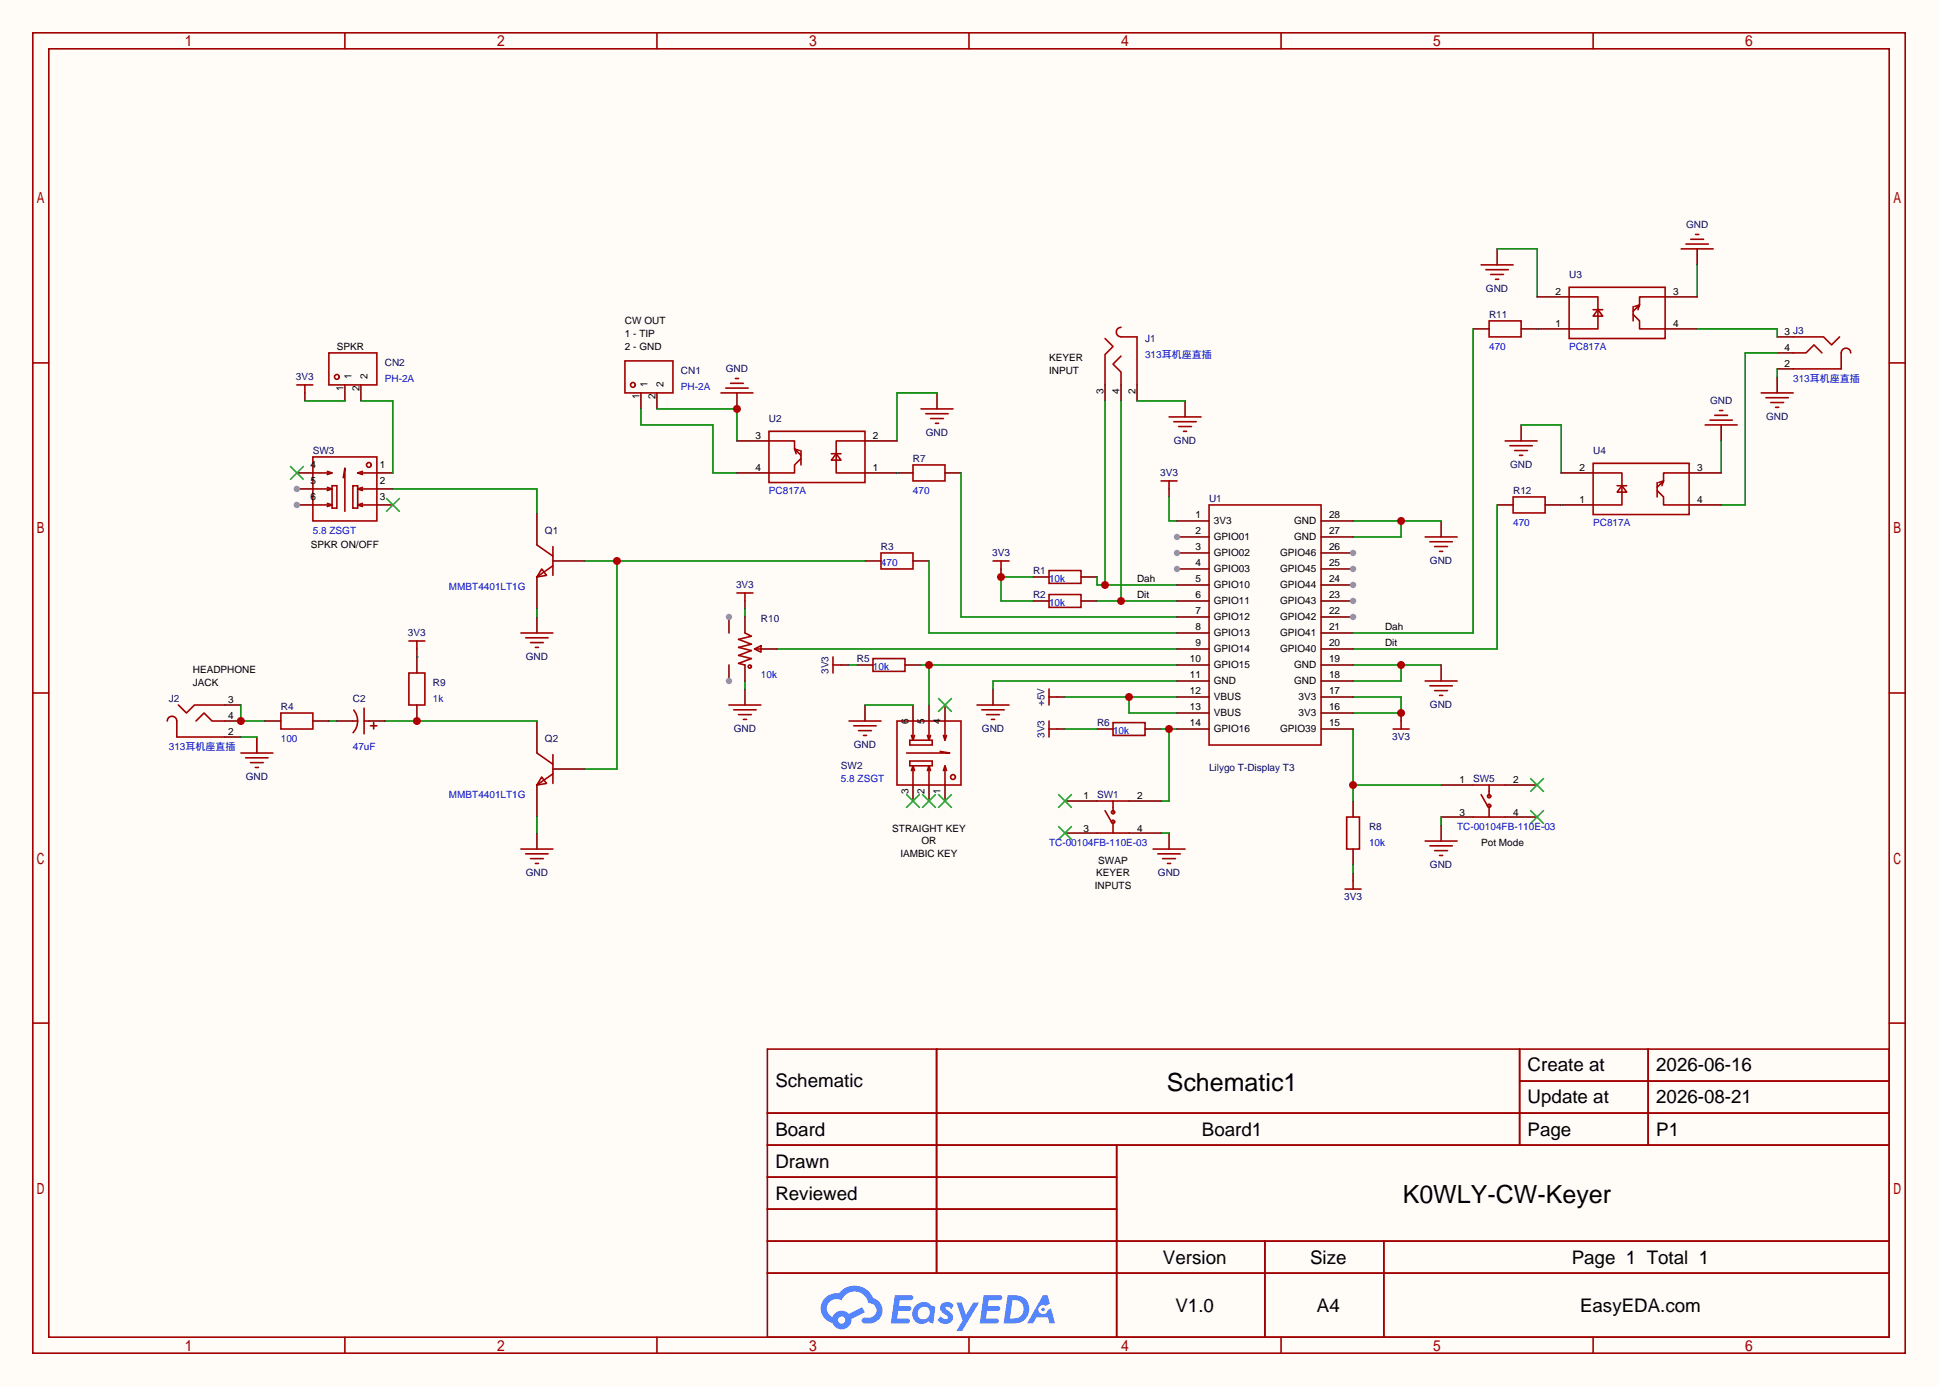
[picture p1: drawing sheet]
<svg xmlns="http://www.w3.org/2000/svg" width="308mm" height="220mm" viewBox="0 0 308 220" stroke-linecap="round" stroke-linejoin="round" font-family="sans-serif">
<path d="M0 0h307.6v220h-307.6z" fill="#fffcf7"/>
<g fill="none" stroke="#a10000" stroke-width=".25">
<path d="M5.2 5.2h297.2v209.6h-297.2zM7.7 7.7h292.1v204.5h-292.1zM54.7 5.2v2.5M104.3 5.2v2.5M153.8 5.2v2.5M203.3 5.2v2.5M252.9 5.2v2.5M5.2 57.6h2.5M299.8 57.6h2.6M5.2 110h2.5M299.8 110h2.6M5.2 162.4h2.5"/>
<path d="M121.8 166.5h178v45.7h-178zM121.8 176.7h178M148.7 166.5v35.6M241.2 166.5v15.2M241.2 171.6h58.6M261.6 166.5v15.2M299.8 162.4h2.6M121.8 181.7h178M121.8 186.8h55.4M121.8 197h178M121.8 191.9h55.4M177.2 181.7v30.5"/>
<path d="M200.8 197v15.2M219.6 197v15.2M54.7 212.2v2.6M104.3 212.2v2.6M121.8 202.1h178M153.8 212.2v2.6M203.3 212.2v2.6M252.9 212.2v2.6"/>
</g>
<g fill="#5487ff">
<path d="M149.5 206.9a1.3 1.3 0 0 1 1.9 .3l-.4 .6a.54 .54 0 0 0-1-.2l.1 .1a2.32 2.32 0 0 1 1.2 1.4 1.36 1.36 0 0 1-1.1 1 1.36 1.36 0 0 1-1.4-.6l.5-.6a.7 .7 0 0 0 1.1 .3l-.1-.4a1.6 1.6 0 0 1-1.1-1.5z"/>
<path d="M151.8 206.7h.8l.7 2 1.2-2h.9l-2.7 4.5h-.9l1-1.6z"/>
<path d="M142 205.5h1.7a1.31 1.31 0 0 1 1.2 .2 .4 .4 0 0 1-.3 .6h-1.8l-.1 1h1.6a.4 .4 0 0 1 .3 .4 .4 .4 0 0 1-.4 .4h-1.6l-.2 1.2 .8-.1a1.23 1.23 0 0 1 1.2 .2 .39 .39 0 0 1-.4 .6h-2.6z"/>
<path d="M156.1 205.5h1.7a1.32 1.32 0 0 1 1.2 .2 .39 .39 0 0 1-.3 .6h-1.8l-.1 1h1.6a.4 .4 0 0 1 .4 .4 .4 .4 0 0 1-.5 .4h-1.6l-.2 1.1h.8a1.23 1.23 0 0 1 1.2 .2 .39 .39 0 0 1-.4 .6h-2.6z"/>
<path d="M165.5 205.6h.8l.3 1.3-.6 .3a.75 .75 0 0 0-1.1 .3 .75 .75 0 0 0 .5 1.1 .75 .75 0 0 0 .9-.7l.5-.3 .6 2.4h-.8l-.3-.9h-1.8l-.5 .9h-1z"/>
<path d="M159.9 205.6l-.6 4.4h1.4a2.27 2.27 0 0 0 2.6-1.6 2.27 2.27 0 0 0-1.4-2.7zM160.7 206.3a1.5 1.5 0 0 1 1.8 1.6 1.5 1.5 0 0 1-1.9 1.3h-.3z"/>
<path d="M145.4 207.2a1.62 1.62 0 0 0-.4 2.1 1.62 1.62 0 0 0 2 .6l.3-.2 .4 .2 .4 .1 .3-2.4-.1-.3-.2-.1a.57 .57 0 0 1-.6-.3 1.73 1.73 0 0 0-2.1 .3zM146 207.7a.96 .96 0 0 1 1.4 0 .96 .96 0 0 1-.2 1.5 .95 .95 0 0 1-1.4-.1 .95 .95 0 0 1 .2-1.4z"/>
<path d="M131 206a2.37 2.37 0 0 0 1.1 4 1.54 1.54 0 0 0 1.8 1 1.54 1.54 0 0 0 1.2-1.6l2.2-1.1-.5-.8-2.1 1a1.57 1.57 0 0 0-2.6 .5 1.5 1.5 0 0 1-.7-2.1 1.5 1.5 0 0 1 2.2-.5 2.23 2.23 0 0 1 2.3-1.4 2.23 2.23 0 0 1 2 1.8 1.16 1.16 0 0 1 1.2 1.1 1.16 1.16 0 0 1-1.1 1.2h-.7a.47 .47 0 0 0-.5 .4 .47 .47 0 0 0 .4 .5 2.23 2.23 0 0 0 2.2-.6 2.23 2.23 0 0 0 .5-2.3 2.16 2.16 0 0 0-1.3-1.1 3.2 3.2 0 0 0-5.5-.7l-1.1 .1zM133 209.5a.6 .6 0 0 1 1.2 0 .6 .6 0 0 1-1.2 0z"/>
<circle cx="165.6" cy="207.8" r=".28"/>
</g>
<path d="M167.8 110.6h1.2" fill="none" stroke="#870000" stroke-width=".25"/>
<path d="M166.5 109.3v2.6M166.5 110.6h1.3" fill="none" stroke="#a10000" stroke-width=".25"/>
<path d="M169 110.6h17.8M179.2 110.6v2.6h7.6" fill="none" stroke="#008700" stroke-width=".25"/>
<circle cx="179.2" cy="110.6" r=".63" fill="#c00"/>
<path d="M228.7 82.7v2.5" fill="none" stroke="#870000" stroke-width=".25"/>
<path d="M226.2 85.2h5.1M226.9 86h3.6M227.7 86.7h2M228.5 87.5h.5" fill="none" stroke="#a10000" stroke-width=".25"/>
<path d="M214.8 82.7h13.9M222.4 82.7v2.5h-7.6" fill="none" stroke="#008700" stroke-width=".25"/>
<circle cx="222.4" cy="82.7" r=".63" fill="#c00"/>
<path d="M214.8 105.5h13.9M222.4 105.5v2.6h-7.6" fill="none" stroke="#008700" stroke-width=".25"/>
<circle cx="222.4" cy="105.5" r=".63" fill="#c00"/>
<g fill="none" stroke="#870000" stroke-width=".25">
<path d="M237.6 39.5v2.5M269.4 39.5v2.5M282.1 59.8v2.6M48.4 62.4v1.2M117 62.4v2.5M148.7 62.4v2.5M185.5 77.6v1.3M188.1 63.6v2.6M241.4 67.4v2.6M273.2 67.4v2.6M85.2 97.9v2.6M118.2 95.4v1.2"/>
<path d="M158.9 90.3v1.3M40.8 117v2.5M66.2 103v1.3M118.2 109.3v2.6M133.5 105.5h1.2M137.3 111.9v2.5M157.6 109.3v2.6M167.8 115.7h1.2M222.4 113.2v1.2M228.7 105.5v2.6M85.2 132.2v2.5M185.5 132.2v2.5"/>
<path d="M214.8 138.6v1.2M228.7 130.9v2.6"/>
</g>
<g fill="none" stroke="#a10000" stroke-width=".25">
<path d="M266.8 39.5h5.1M267.6 38.7h3.5M268.4 38h2M269.1 37.2h.5M235.1 42h5.1M235.8 42.8h3.6M236.6 43.6h2M237.4 44.3h.5M47.1 61.1h2.6M48.4 61.1v1.3M114.4 62.4h5.1M115.2 61.6h3.5"/>
<path d="M116 60.8h2M116.7 60.1h.5M146.2 64.9h5.1M146.9 65.7h3.6M147.7 66.4h2M148.5 67.2h.5M184.3 76.3h2.5M185.5 66.2h5.1M185.5 76.3v1.3M186.3 66.9h3.6M187.1 67.7h2M187.8 68.5h.5"/>
<path d="M238.9 70h5.1M239.6 70.7h3.6M240.4 71.5h2M241.2 72.3h.5M270.6 67.4h5.1M271.4 66.7h3.6M272.2 65.9h2M272.9 65.2h.5M279.5 62.4h5.1M280.3 63.1h3.5M281.1 63.9h2M281.8 64.6h.5"/>
<path d="M117 94.1h2.5M118.2 94.1v1.3M157.6 89h2.5M158.9 89v1.3M38.2 119.5h5.1M64.9 101.7h2.5M66.2 101.7v1.3M82.7 100.5h5.1M83.4 101.2h3.6M84.2 102h2M85 102.7h.5M115.7 111.9h5.1"/>
<path d="M116.5 112.6h3.5M117.2 113.4h2.1M118 114.2h.5M132.2 104.3v2.5M132.2 105.5h1.3M134.7 114.4h5.1M135.5 115.2h3.6M136.3 116h2M137 116.7h.5M155.1 111.9h5M155.8 112.6h3.6M156.6 113.4h2"/>
<path d="M157.4 114.2h.5M166.5 114.4v2.6M166.5 115.7h1.3M221.1 115.7h2.5M222.4 114.4v1.3M226.2 108.1h5.1M226.9 108.8h3.6M227.7 109.6h2M228.5 110.4h.5M39 120.3h3.5M39.8 121h2M40.5 121.8h.5"/>
<path d="M82.7 134.7h5.1M83.4 135.5h3.6M84.2 136.3h2M85 137h.5M183 134.7h5.1M183.8 135.5h3.5M184.5 136.3h2.1M185.3 137h.5M214.8 139.8v1.3M226.2 133.5h5.1M226.9 134.2h3.6M227.7 135h2"/>
<path d="M228.5 135.8h.5M213.5 141.1h2.5"/>
</g>
<path d="M185.5 78.9v3.8h1.3M186.8 108.1h-29.2v1.2M214.8 110.6h7.6v2.6h-7.6" fill="none" stroke="#008700" stroke-width=".25"/>
<circle cx="222.4" cy="113.2" r=".63" fill="#c00"/>
<path d="M164 91.6h2.5M164 95.4h2.5M171.6 91.6h2.5M171.6 95.4h2.5M136 105.5h2.6M143.6 105.5h2.6M174.1 115.7h2.6M181.7 115.7h2.6M214.8 127.1v2.6M214.8 134.7v2.6" fill="none" stroke="#870000" stroke-width=".25"/>
<path d="M166.5 90.6h5.1v2h-5.1zM166.5 94.4h5.1v2h-5.1zM138.6 104.5h5v2.1h-5zM176.7 114.7h5v2h-5zM213.7 129.7h2.1v5h-2.1z" fill="none" stroke="#a10000" stroke-width=".25"/>
<path d="M164 91.6h-5.1v3.8h5.1" fill="none" stroke="#008700" stroke-width=".25"/>
<circle cx="158.9" cy="91.6" r=".63" fill="#c00"/>
<g fill="none" stroke="#870000" stroke-width=".25">
<path d="M282.1 56h2.5M282.1 58.5h2.5M282.1 53.5h2.5M54.7 61.1v2.5M57.3 61.1v2.5M101.7 62.4v2.5M104.3 62.4v2.5M175.4 61.1v2.5M177.9 61.1v2.5M180.5 61.1v2.5M47.1 80.1h2.6M85.2 81.4v5.1"/>
<path d="M85.2 91.6v5M87.8 89h5M137.3 89h2.5M144.9 89h2.5M35.7 114.4h2.5M35.7 117h2.5M35.7 111.9h2.5M85.2 114.4v5.1M144.9 111.9v2.5M147.4 111.9v2.5M150 111.9v2.5M85.2 124.6v5.1"/>
<path d="M87.8 122h5M144.9 124.6v2.5M147.4 124.6v2.5M150 124.6v2.5"/>
</g>
<g fill="none" stroke="#a10000" stroke-width=".25">
<path d="M52.2 56h7.6v5.1h-7.6zM99.2 57.3h7.6v5.1h-7.6zM175.4 53.7l1.3 1.3-1.3 1.3v4.8M177.9 51.9a.76 .76 0 0 0-.7 .8 .76 .76 0 0 0 .7 .8h2.6v7.6M177.9 56.5l-1.2 1.3 1.2 1.3v2M284.6 53.5h4.8l1.3 1.2 1.3-1.2M284.6 56h2l1.3-1.3 1.3 1.3M293.8 56a.76 .76 0 0 0-.8-.8 .76 .76 0 0 0-.8 .8v2.5h-7.6M49.7 72.5h10.1v10.2h-10.1zM49.7 75.1h3l-.8 .2M49.7 77.6h3l-.8 .3M51.9 74.8l.8 .3"/>
<path d="M51.9 77.3l.8 .3M51.9 79.9l.8 .2M52.7 77.1h.8v3.5h-.8zM56 77.1h.8v3.5h-.8zM57.5 74.8l-.7 .3M57.5 77.3l-.7 .3M57.5 79.9l-.7 .2M59.8 75.1h-3l.7 .2M59.8 77.6h-3l.7 .3M49.7 80.1h3l-.8 .3M59.8 80.1h-3l.7 .3M85.2 86.5l2.6 1.8"/>
<path d="M86 90.3l.7 1-1.5 .3zM87.8 86.7v4.6M87.8 89.8l-2.6 1.8M139.8 87.8h5.1v2.5h-5.1zM26.5 114.4a.76 .76 0 0 1 .8-.7 .76 .76 0 0 1 .8 .7v2.6h7.6M28.3 111.9l1.3 1.3 1.3-1.3h4.8M31.1 114.4l1.3-1.2 1.3 1.2h2M85.2 119.5l2.6 1.8M87.8 119.8v4.5M142.4 114.4h10.1v10.2h-10.1zM144.4 117.5h3.6v.7h-3.6zM144.9 114.4v3.1l-.2-.8"/>
<path d="M145.2 116.7l-.3 .8M147.4 114.4v3.1l-.2-.8M147.7 116.7l-.3 .8M149.2 119.3l1.5 .2h-6.8M150 114.4v3.1l-.3-.8M150.2 116.7l-.2 .8M86 123.3l.7 1-1.5 .3zM87.8 122.8l-2.6 1.8M144.4 120.8h3.6v.7h-3.6zM144.7 122.3l.2-.8v3.1M144.9 121.5l.3 .8M147.2 122.3l.2-.8v3.1"/>
<path d="M147.4 121.5l.3 .8M149.7 122.3l.3-.8v3.1M150 121.5l.2 .8"/>
<circle cx="53.5" cy="59.8" r=".38"/>
<circle cx="58.5" cy="73.8" r=".38"/>
<circle cx="100.5" cy="61.1" r=".38"/>
<circle cx="151.3" cy="123.3" r=".38"/>
</g>
<path d="M48.4 63.6h6.3M85.2 96.6v1.3M134.7 105.5h1.3" fill="none" stroke="#008700" stroke-width=".25"/>
<path d="M149 110.9l2 2M151 110.9l-2 2M143.9 126.1l2 2M145.9 126.1l-2 2M146.4 126.1l2.1 2M148.5 126.1l-2.1 2M149 126.1l2 2M151 126.1l-2 2" fill="none" stroke="#3c3" stroke-width=".25"/>
<circle cx="47.1" cy="80.1" r=".51" fill="#999"/>
<path d="M47.1 77.6h2.6" fill="none" stroke="#870000" stroke-width=".25"/>
<circle cx="47.1" cy="77.6" r=".51" fill="#999"/>
<path d="M47.1 75.1h2.6M59.8 75.1h2.6M59.8 77.6h2.6M59.8 80.1h2.6" fill="none" stroke="#870000" stroke-width=".25"/>
<path d="M46.1 74l2 2.1M48.1 74l-2 2.1M61.3 79.1l2.1 2.1M63.4 79.1l-2.1 2.1" fill="none" stroke="#3c3" stroke-width=".25"/>
<path d="M54.5 75.8l.2-1.5v6.9" fill="none" stroke="#a10000" stroke-width=".25"/>
<path d="M175.4 63.6v29.2M174.1 91.6v1.2h12.7M137.3 111.9h7.6" fill="none" stroke="#008700" stroke-width=".25"/>
<circle cx="175.4" cy="92.8" r=".63" fill="#c00"/>
<path d="M177.9 63.6v31.8M174.1 95.4h12.7" fill="none" stroke="#008700" stroke-width=".25"/>
<circle cx="177.9" cy="95.4" r=".63" fill="#c00"/>
<path d="M57.3 63.6h5.1v11.5M62.4 77.6h22.8v3.8M38.2 111.9v2.5h3.8" fill="none" stroke="#008700" stroke-width=".25"/>
<circle cx="38.2" cy="114.4" r=".63" fill="#c00"/>
<path d="M118.2 96.6v1.3M118.2 108.1v1.2M123.3 103h63.5M184.3 115.7h2.5M185.5 115.7v11.4h-1.2" fill="none" stroke="#008700" stroke-width=".25"/>
<circle cx="185.5" cy="115.7" r=".63" fill="#c00"/>
<path d="M180.5 63.6h7.6M146.2 105.5h40.6M147.4 105.5v6.4M169 115.7h5.1M184.3 132.2h1.2" fill="none" stroke="#008700" stroke-width=".25"/>
<circle cx="147.4" cy="105.5" r=".63" fill="#c00"/>
<path d="M237.6 39.5h6.4v7.6M269.4 42v5.1M104.3 64.9h12.7v5.1M148.7 62.4h-6.3v7.6M152.5 75.1v22.8h34.3M241.4 67.4h6.4v7.7M273.2 70v5.1M147.4 89v11.5h39.4M237.6 80.1v22.9h-22.8" fill="none" stroke="#008700" stroke-width=".25"/>
<path d="M236.3 50.9h5.1v2.6h-5.1zM144.9 73.8h5.1v2.5h-5.1zM240.2 78.9h5v2.5h-5z" fill="none" stroke="#a10000" stroke-width=".25"/>
<path d="M233.8 52.2h2.5M241.4 52.2h2.6M142.4 75.1h2.5M150 75.1h2.5M237.6 80.1h2.6M245.2 80.1h2.6" fill="none" stroke="#870000" stroke-width=".25"/>
<circle cx="117" cy="64.9" r=".63" fill="#c00"/>
<path d="M282.1 56h-5.1v24.1h-3.8M101.7 64.9v2.5h11.5v7.7h3.8M214.8 115.7v11.4M214.8 124.6h13.9" fill="none" stroke="#008700" stroke-width=".25"/>
<g fill="none" stroke="#a10000" stroke-width=".25">
<path d="M174.1 127.1h5.1M174.1 132.2h5.1M175.4 128.7l1 1.7M176.7 127.1v1.8M176.7 130.4v1.8M233.8 124.6h5.1M233.8 129.7h5.1M235.1 126.1l1 1.8M236.3 124.6v1.8M236.3 127.9v1.8"/>
<circle cx="176.7" cy="130.4" r=".25"/>
<circle cx="176.7" cy="128.9" r=".25"/>
<circle cx="236.3" cy="127.9" r=".25"/>
<circle cx="236.3" cy="126.4" r=".25"/>
</g>
<path d="M169 127.1h5.1M169 132.2h5.1M179.2 127.1h5.1M179.2 132.2h5.1M228.7 124.6h5.1M228.7 129.7h5.1M238.9 124.6h5.1M238.9 129.7h5.1" fill="none" stroke="#870000" stroke-width=".25"/>
<path d="M168 126.1l2.1 2M168 131.2l2.1 2M170.1 126.1l-2.1 2M170.1 131.2l-2.1 2M243 123.6l2 2M243 128.7l2 2M245 123.6l-2 2M245 128.7l-2 2" fill="none" stroke="#3c3" stroke-width=".25"/>
<circle cx="214.8" cy="124.6" r=".63" fill="#c00"/>
<path d="M92.8 89h44.5M97.9 89v33h-5.1M52.2 114.4h1.3M61.1 114.4h24.1M85.2 129.7v2.5M214.8 137.3v1.3M228.7 129.7v1.2" fill="none" stroke="#008700" stroke-width=".25"/>
<circle cx="97.9" cy="89" r=".63" fill="#c00"/>
<path d="M44.6 113.2h5.1v2.5h-5.1zM56 114.4h.8M56.2 112.7a2.74 2.74 0 0 1-.2 3.6M57.8 112.4v4.1M57.8 114.4h.7M58.8 115.2h1M59.3 114.7v1M64.9 106.8h2.5v5.1h-2.5z" fill="none" stroke="#a10000" stroke-width=".25"/>
<path d="M42 114.4h2.6M49.7 114.4h2.5M53.5 114.4h2.5M58.5 114.4h2.6M66.2 104.3v2.5M66.2 111.9v2.5" fill="none" stroke="#870000" stroke-width=".25"/>
<path d="M38.2 117h2.6" fill="none" stroke="#008700" stroke-width=".25"/>
<circle cx="66.2" cy="114.4" r=".63" fill="#c00"/>
<path d="M66.2 104.3h.1" fill="none" stroke="#008700" stroke-width=".25"/>
<path d="M186.8 82.7h5.1M186.8 85.2h5.1" fill="none" stroke="#870000" stroke-width=".25"/>
<circle cx="186.8" cy="85.2" r=".51" fill="#999"/>
<path d="M186.8 87.8h5.1" fill="none" stroke="#870000" stroke-width=".25"/>
<circle cx="186.8" cy="87.8" r=".51" fill="#999"/>
<path d="M186.8 90.3h5.1" fill="none" stroke="#870000" stroke-width=".25"/>
<circle cx="186.8" cy="90.3" r=".51" fill="#999"/>
<g fill="none" stroke="#870000" stroke-width=".25">
<path d="M186.8 92.8h5.1M186.8 95.4h5.1M186.8 97.9h5.1M209.7 97.9h5.1M186.8 100.5h5.1M186.8 103h5.1M186.8 105.5h5.1M186.8 108.1h5.1M186.8 110.6h5.1M186.8 113.2h5.1M186.8 115.7h5.1M209.7 100.5h5.1"/>
<path d="M209.7 103h5.1M209.7 105.5h5.1M209.7 108.1h5.1M209.7 110.6h5.1M209.7 113.2h5.1M209.7 115.7h5.1"/>
</g>
<circle cx="214.8" cy="97.9" r=".51" fill="#999"/>
<path d="M209.7 95.4h5.1" fill="none" stroke="#870000" stroke-width=".25"/>
<circle cx="214.8" cy="95.4" r=".51" fill="#999"/>
<path d="M209.7 92.8h5.1" fill="none" stroke="#870000" stroke-width=".25"/>
<circle cx="214.8" cy="92.8" r=".51" fill="#999"/>
<path d="M209.7 90.3h5.1" fill="none" stroke="#870000" stroke-width=".25"/>
<circle cx="214.8" cy="90.3" r=".51" fill="#999"/>
<path d="M209.7 87.8h5.1" fill="none" stroke="#870000" stroke-width=".25"/>
<circle cx="214.8" cy="87.8" r=".51" fill="#999"/>
<g fill="none" stroke="#870000" stroke-width=".25">
<path d="M244 52.2h5M244 47.1h5M264.3 52.2h5.1M264.3 47.1h5.1M117 75.1h5M117 70h5M137.3 75.1h5.1M137.3 70h5.1M247.8 75.1h5.1M268.1 75.1h5.1M118.2 97.9v2.6M209.7 85.2h5.1"/>
<path d="M209.7 82.7h5.1M247.8 80.1h5.1M268.1 80.1h5.1M115.7 105.5v2.6M118.2 105.5v2.6M120.8 103h2.5"/>
</g>
<g fill="none" stroke="#a10000" stroke-width=".25">
<path d="M249 45.6h15.3v8.1h-15.3zM249 47.1h4.6v5.1h-4.6M252.9 49.1h1.5M253.6 49.1l.8 1.1h-1.5zM259.2 49.9l1 1v1.3h4.1M259.2 48.6v2.3M260 49.1l.2-.7-1 1M264.3 47.1h-4.1v1.3l-.7 .2M122 68.5h15.3v8.1h-15.3zM122 70h4.1v1.2l.8 .3M126.4 72l-.3-.8 1 1.1M127.1 72.8l-1 1v1.3h-4.1"/>
<path d="M127.1 71.5v2.3M132 72h1.5M132.7 72l.8 1h-1.5zM137.3 70h-4.6v5.1h4.6M252.9 73.5h15.2v8.2h-15.2zM252.9 75.1h4.5v5h-4.5M256.7 77.1h1.5M257.4 77.1l.8 1h-1.5zM263 77.9l1 1v1.2h4.1M263 76.6v2.3M263.8 77.1l.2-.8-1 1M268.1 75.1h-4.1v1.2l-.7 .3"/>
<path d="M191.9 80.1h17.8v38.1h-17.8zM118.2 100.5l1.1 .5-2.1 .5 2.1 .7-2.1 .5 2.1 .6-2.1 .7 2.1 .5-2.1 .8 1 .2M119.8 103l1-.5v1zM119.8 103h1"/>
<circle cx="119" cy="105.8" r=".25"/>
</g>
<path d="M244 52.2h.1M142.4 75.1h.1M247.8 80.1h.1" fill="none" stroke="#008700" stroke-width=".25"/>
<circle cx="115.7" cy="108.1" r=".51" fill="#999"/>
<path d="M115.7 97.9v2.6" fill="none" stroke="#870000" stroke-width=".25"/>
<circle cx="115.7" cy="97.9" r=".51" fill="#999"/>
<path d="M233.8 52.2v48.3h-19M269.4 52.2h12.7v1.3M282.1 58.5v1.3" fill="none" stroke="#008700" stroke-width=".25"/>
<g font-size="4">
<text x="185.2" y="173.1">Schematic1</text>
<text x="222.6" y="190.9">K0WLY-CW-Keyer</text>
</g>
<g font-size="3">
<text x="123.1" y="172.6">Schematic</text>
<text x="242.5" y="170">Create at</text>
<text x="262.9" y="170">2026-06-16</text>
<text x="242.5" y="175.1">Update at</text>
<text x="262.9" y="175.1">2026-08-21</text>
<text x="123.1" y="180.2">Board</text>
<text x="123.1" y="185.3">Drawn</text>
<text x="190.8" y="180.2">Board1</text>
<text x="242.5" y="180.2">Page</text>
<text x="262.9" y="180.2">P1</text>
<text x="123.1" y="190.4">Reviewed</text>
<text x="184.6" y="200.5">Version</text>
<text x="207.9" y="200.5">Size</text>
<text x="249.5" y="200.5">Page 1 Total 1</text>
<text x="186.6" y="208.1">V1.0</text>
<text x="209" y="208.1">A4</text>
<text x="250.8" y="208.1">EasyEDA.com</text>
</g>
<g font-size="1.6" fill="#000080">
<text x="267.6" y="36.2">GND</text>
<text x="235.9" y="46.4">GND</text>
<text x="249" y="44.1">U3</text>
<text x="236.3" y="50.5">R11</text>
<text x="61.1" y="58.1">CN2</text>
<text x="108.1" y="59.3">CN1</text>
<text x="115.2" y="59.1">GND</text>
<text x="181.7" y="54.3">J1</text>
<text x="47" y="60.4">3V3</text>
<text x="271.4" y="64.2">GND</text>
<text x="122" y="67">U2</text>
<text x="147" y="69.2">GND</text>
<text x="186.3" y="70.5">GND</text>
<text x="280.3" y="66.7">GND</text>
<text x="49.7" y="72">SW3</text>
<text x="144.9" y="73.3">R7</text>
<text x="184.1" y="75.6">3V3</text>
<text x="239.7" y="74.3">GND</text>
<text x="252.9" y="72">U4</text>
<text x="191.9" y="79.7">U1</text>
<text x="240.2" y="78.4">R12</text>
<text x="86.5" y="84.7">Q1</text>
<text x="139.8" y="87.3">R3</text>
<text x="157.5" y="88.3">3V3</text>
<text x="227" y="89.6">GND</text>
<text x="116.8" y="93.4">3V3</text>
<text x="164" y="91.1">R1</text>
<text x="164" y="94.9">R2</text>
<text x="64.8" y="101">3V3</text>
<text x="120.8" y="98.7">R10</text>
<text x="83.5" y="104.8">GND</text>
<text x="131.5" y="106.9" transform="rotate(-90 131.5 106.9)">3V3</text>
<text x="136" y="105.1">R5</text>
<text x="26.8" y="111.4">J2</text>
<text x="44.6" y="112.7">R4</text>
<text x="56" y="111.4">C2</text>
<text x="68.7" y="108.9">R9</text>
<text x="165.8" y="112.1" transform="rotate(-90 165.8 112.1)">+5V</text>
<text x="227" y="112.4">GND</text>
<text x="86.5" y="117.8">Q2</text>
<text x="116.5" y="116.2">GND</text>
<text x="135.5" y="118.8">GND</text>
<text x="155.8" y="116.2">GND</text>
<text x="165.8" y="117.1" transform="rotate(-90 165.8 117.1)">3V3</text>
<text x="174.1" y="115.2">R6</text>
<text x="221" y="117.5">3V3</text>
<text x="39" y="123.9">GND</text>
<text x="133.5" y="122.1">SW2</text>
<text x="191.9" y="122.3">Lilygo T-Display T3</text>
<text x="233.8" y="124.1">SW5</text>
<text x="174.1" y="126.7">SW1</text>
<text x="217.3" y="131.7">R8</text>
<text x="227" y="137.8">GND</text>
<text x="83.5" y="139.1">GND</text>
<text x="183.8" y="139.1">GND</text>
<text x="213.3" y="142.9">3V3</text>
</g>
<g font-size="1.6">
<text x="246.9" y="46.9">2</text>
<text x="265.6" y="46.9">3</text>
<text x="99.2" y="51.5">CW OUT</text>
<text x="99.2" y="53.5">1 - TIP</text>
<text x="246.9" y="52">1</text>
<text x="265.6" y="52">4</text>
<text x="283.2" y="53.2">3 J3</text>
<text x="53.5" y="55.5">SPKR</text>
<text x="99.2" y="55.5">2 - GND</text>
<text x="166.5" y="57.3">KEYER</text>
<text x="166.5" y="59.3">INPUT</text>
<text x="283.2" y="55.8">4</text>
<text x="283.2" y="58.3">2</text>
<text x="54.5" y="62.1" transform="rotate(-90 54.5 62.1)">1</text>
<text x="55.8" y="60.1" transform="rotate(-90 55.8 60.1)">1</text>
<text x="57" y="62.1" transform="rotate(-90 57 62.1)">2</text>
<text x="58.3" y="60.1" transform="rotate(-90 58.3 60.1)">2</text>
<text x="101.5" y="63.4" transform="rotate(-90 101.5 63.4)">1</text>
<text x="102.8" y="61.4" transform="rotate(-90 102.8 61.4)">1</text>
<text x="104" y="63.4" transform="rotate(-90 104 63.4)">2</text>
<text x="105.3" y="61.4" transform="rotate(-90 105.3 61.4)">2</text>
<text x="175.1" y="62.5" transform="rotate(-90 175.1 62.5)">3</text>
<text x="177.7" y="62.5" transform="rotate(-90 177.7 62.5)">4</text>
<text x="180.2" y="62.5" transform="rotate(-90 180.2 62.5)">2</text>
<text x="119.9" y="69.7">3</text>
<text x="138.6" y="69.7">2</text>
<text x="49.3" y="76.9">5</text>
<text x="49.3" y="74.3">4</text>
<text x="60.3" y="74.3">1</text>
<text x="60.3" y="76.9">2</text>
<text x="119.9" y="74.8">4</text>
<text x="138.6" y="74.8">1</text>
<text x="250.7" y="74.8">2</text>
<text x="269.4" y="74.8">3</text>
<text x="49.3" y="79.4">6</text>
<text x="60.3" y="79.4">3</text>
<text x="189.7" y="82.2">1</text>
<text x="192.7" y="83.2">3V3</text>
<text x="205.4" y="83.2">GND</text>
<text x="210.9" y="82.2">28</text>
<text x="250.7" y="79.9">1</text>
<text x="269.4" y="79.9">4</text>
<text x="49.4" y="87">SPKR ON/OFF</text>
<text x="189.7" y="84.7">2</text>
<text x="189.7" y="87.3">3</text>
<text x="189.7" y="89.8">4</text>
<text x="192.7" y="85.8">GPIO01</text>
<text x="192.7" y="88.3">GPIO02</text>
<text x="203.2" y="88.3">GPIO46</text>
<text x="205.4" y="85.8">GND</text>
<text x="210.9" y="89.8">25</text>
<text x="210.9" y="87.3">26</text>
<text x="210.9" y="84.7">27</text>
<text x="180.5" y="94.9">Dit</text>
<text x="180.5" y="92.4">Dah</text>
<text x="189.7" y="92.4">5</text>
<text x="189.7" y="94.9">6</text>
<text x="192.7" y="90.8">GPIO03</text>
<text x="192.7" y="93.4">GPIO10</text>
<text x="192.7" y="95.9">GPIO11</text>
<text x="203.2" y="95.9">GPIO43</text>
<text x="203.2" y="93.4">GPIO44</text>
<text x="203.2" y="90.8">GPIO45</text>
<text x="210.9" y="94.9">23</text>
<text x="210.9" y="92.4">24</text>
<text x="189.7" y="97.4">7</text>
<text x="189.7" y="100">8</text>
<text x="192.7" y="98.5">GPIO12</text>
<text x="192.7" y="101">GPIO13</text>
<text x="203.2" y="101">GPIO41</text>
<text x="203.2" y="98.5">GPIO42</text>
<text x="210.9" y="100">21</text>
<text x="210.9" y="97.4">22</text>
<text x="219.8" y="100">Dah</text>
<text x="30.6" y="106.8">HEADPHONE</text>
<text x="188.9" y="105.1">10</text>
<text x="188.9" y="107.6">11</text>
<text x="189.7" y="102.5">9</text>
<text x="192.7" y="103.5">GPIO14</text>
<text x="192.7" y="106.1">GPIO15</text>
<text x="203.2" y="103.5">GPIO40</text>
<text x="205.4" y="106.1">GND</text>
<text x="210.9" y="107.6">18</text>
<text x="210.9" y="105.1">19</text>
<text x="210.9" y="102.5">20</text>
<text x="219.8" y="102.5">Dit</text>
<text x="30.6" y="108.9">JACK</text>
<text x="36.2" y="111.6">3</text>
<text x="188.9" y="110.1">12</text>
<text x="188.9" y="112.7">13</text>
<text x="192.7" y="108.6">GND</text>
<text x="192.7" y="111.2">VBUS</text>
<text x="192.7" y="113.7">VBUS</text>
<text x="205.4" y="108.6">GND</text>
<text x="206.1" y="113.7">3V3</text>
<text x="206.1" y="111.2">3V3</text>
<text x="210.9" y="112.7">16</text>
<text x="210.9" y="110.1">17</text>
<text x="36.2" y="114.2">4</text>
<text x="36.2" y="116.7">2</text>
<text x="144.2" y="114.9" transform="rotate(-90 144.2 114.9)">6</text>
<text x="146.7" y="114.9" transform="rotate(-90 146.7 114.9)">5</text>
<text x="149.3" y="114.9" transform="rotate(-90 149.3 114.9)">4</text>
<text x="188.9" y="115.2">14</text>
<text x="192.7" y="116.2">GPIO16</text>
<text x="203.2" y="116.2">GPIO39</text>
<text x="210.9" y="115.2">15</text>
<text x="144.2" y="126" transform="rotate(-90 144.2 126)">3</text>
<text x="146.7" y="126" transform="rotate(-90 146.7 126)">2</text>
<text x="149.3" y="126" transform="rotate(-90 149.3 126)">1</text>
<text x="231.7" y="124.3">1</text>
<text x="240.2" y="124.3">2</text>
<text x="141.6" y="132">STRAIGHT KEY</text>
<text x="172" y="126.9">1</text>
<text x="172" y="132">3</text>
<text x="180.5" y="126.9">2</text>
<text x="180.5" y="132">4</text>
<text x="231.7" y="129.4">3</text>
<text x="240.2" y="129.4">4</text>
<text x="142.9" y="136">IAMBIC KEY</text>
<text x="146.3" y="134">OR</text>
<text x="174.3" y="137.1">SWAP</text>
<text x="235.1" y="134.3">Pot Mode</text>
<text x="173.7" y="141.1">INPUTS</text>
<text x="174" y="139.1">KEYER</text>
</g>
<g font-size="1.6" fill="#00f">
<text x="181.7" y="56.8">313耳机座直插</text>
<text x="236.3" y="55.5">470</text>
<text x="249" y="55.5">PC817A</text>
<text x="61.1" y="60.6">PH-2A</text>
<text x="108.1" y="61.9">PH-2A</text>
<text x="284.6" y="60.6">313耳机座直插</text>
<text x="122" y="78.4">PC817A</text>
<text x="144.9" y="78.4">470</text>
<text x="240.2" y="83.5">470</text>
<text x="252.9" y="83.5">PC817A</text>
<text x="49.7" y="84.7">5.8 ZSGT</text>
<text x="139.8" y="89.8">470</text>
<text x="71.2" y="93.6">MMBT4401LT1G</text>
<text x="166.5" y="92.4">10k</text>
<text x="166.5" y="96.2">10k</text>
<text x="120.8" y="107.6">10k</text>
<text x="138.6" y="106.3">10k</text>
<text x="68.7" y="111.4">1k</text>
<text x="26.8" y="119">313耳机座直插</text>
<text x="44.6" y="117.8">100</text>
<text x="56" y="119">47uF</text>
<text x="176.7" y="116.5">10k</text>
<text x="133.5" y="124.1">5.8 ZSGT</text>
<text x="71.2" y="126.7">MMBT4401LT1G</text>
<text x="231.3" y="131.7">TC-00104FB-110E-03</text>
<text x="166.5" y="134.3">TC-00104FB-110E-03</text>
<text x="217.3" y="134.3">10k</text>
</g>
</svg>
